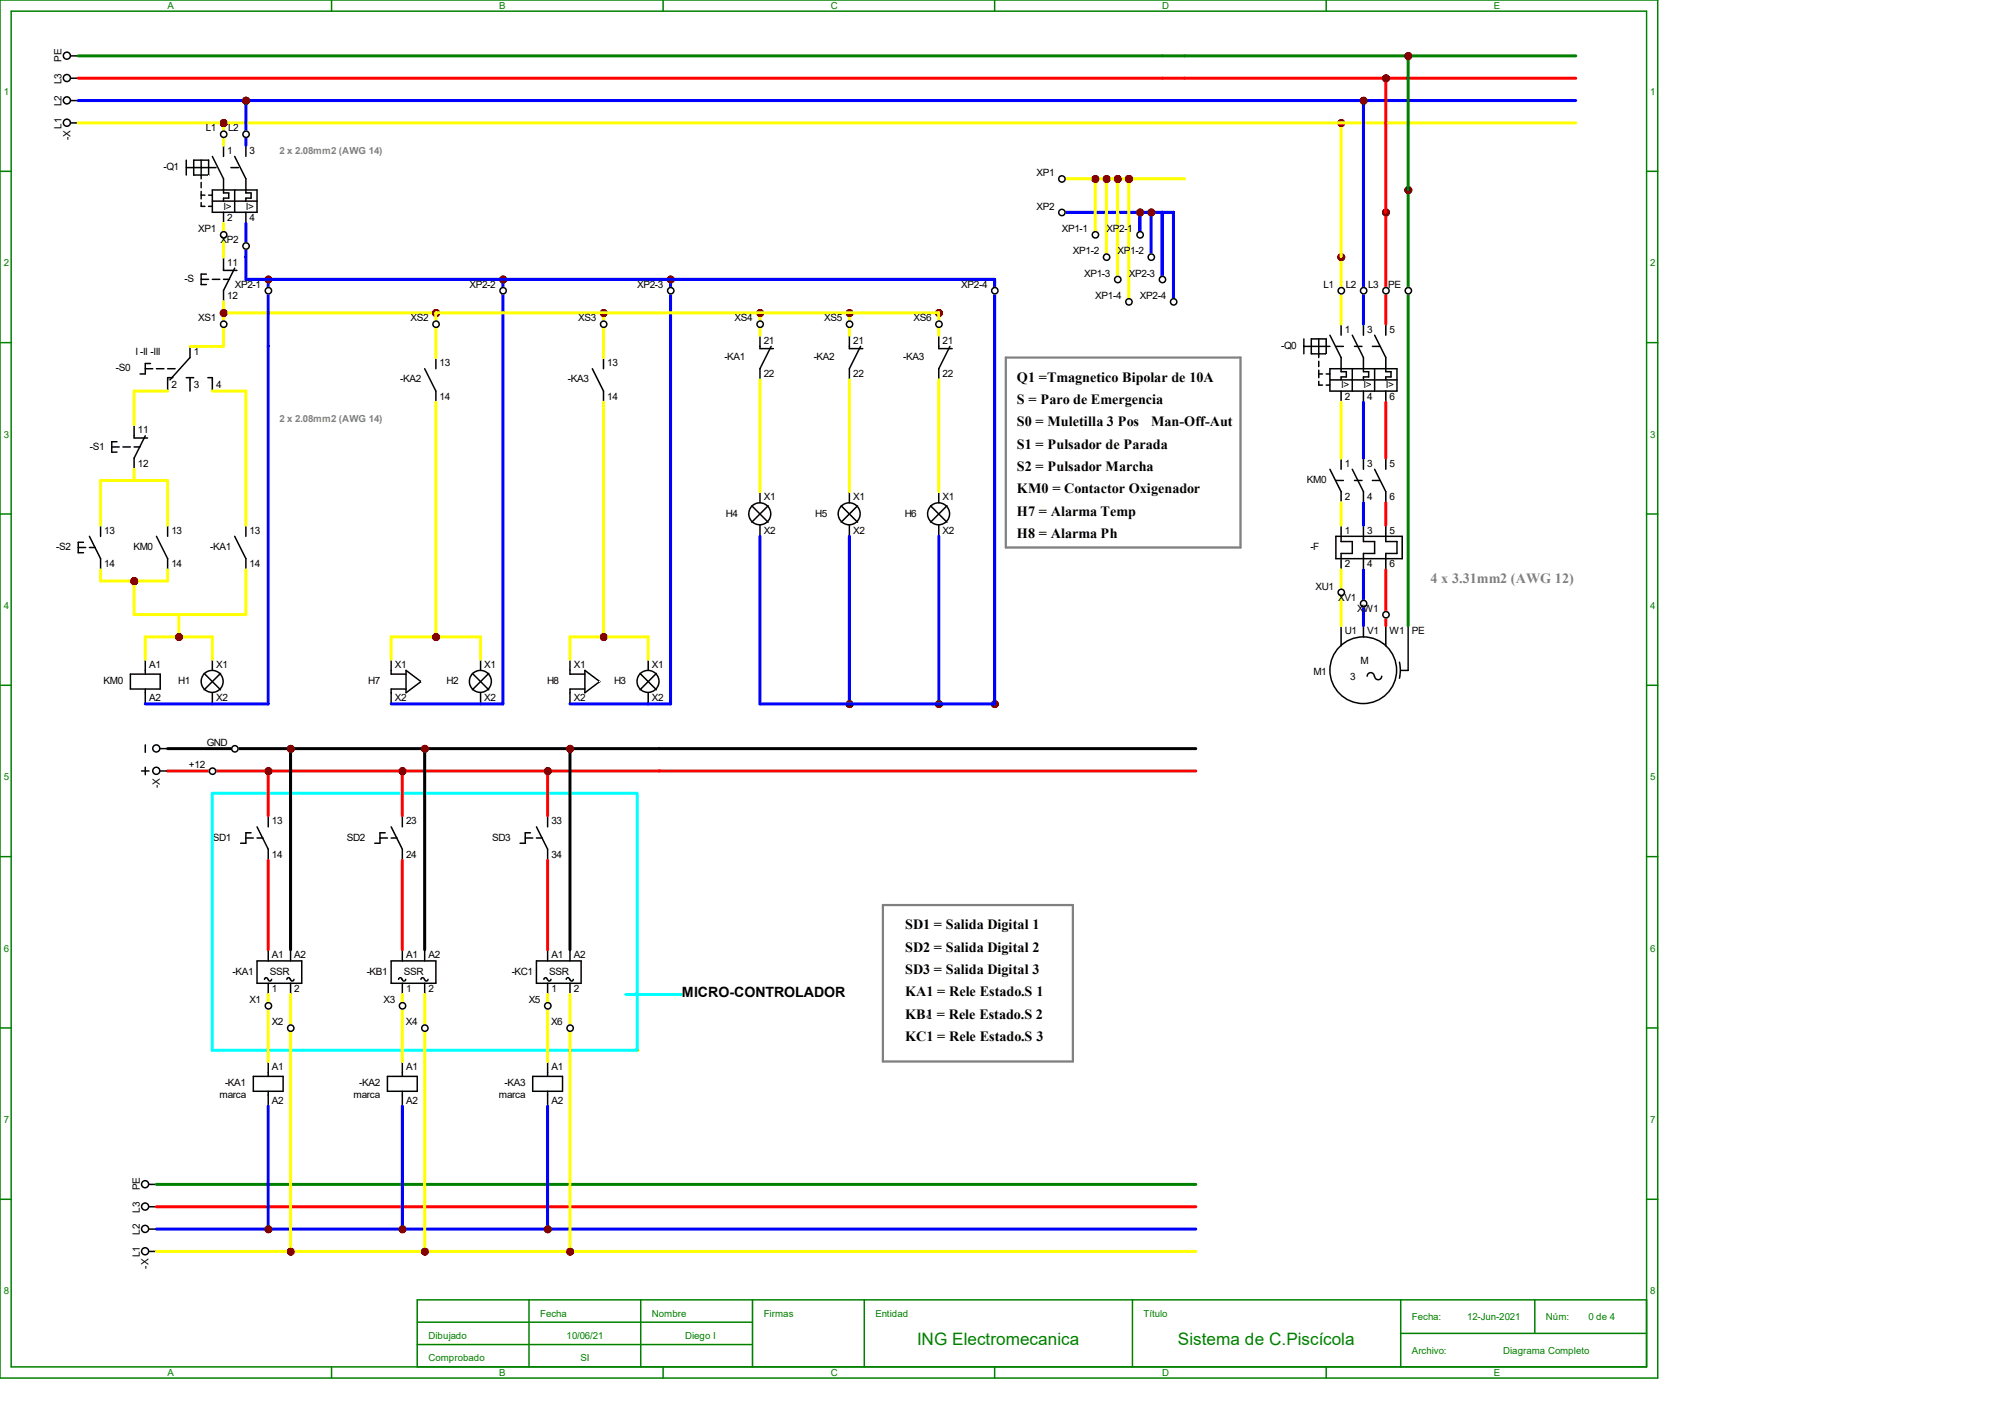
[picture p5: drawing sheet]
<svg xmlns="http://www.w3.org/2000/svg" width="458mm" height="324mm" viewBox="0 0 458 324" stroke-linecap="round" stroke-linejoin="round" font-family="sans-serif">
<g fill="none" stroke="#008000" stroke-width=".34">
<path d="M0 0h376.8v313.3h-376.8zM2.5 2.5h371.7v308.2h-371.7zM75.4 0v2.5M150.7 0v2.5M226.1 0v2.5M301.4 0v2.5M0 38.9h2.5M374.2 38.9h2.6M0 77.9h2.5M374.2 77.9h2.6M0 116.8h2.5M374.2 116.8h2.6"/>
<path d="M0 155.8h2.5M374.2 155.8h2.6M0 194.7h2.5M374.2 194.7h2.6M0 233.7h2.5M374.2 233.7h2.6M0 272.6h2.5M374.2 272.6h2.6M120.2 295.5v15.2M145.6 295.5v15.2M171 295.5v15.2M196.4 295.5v15.2"/>
<path d="M257.4 295.5v15.2M318.3 295.5v15.2M348.8 295.5v7.6M374.2 295.5h-279.4v15.2M75.4 310.7v2.6M94.8 300.6h76.2M94.8 305.6h76.2M150.7 310.7v2.6M226.1 310.7v2.6M301.4 310.7v2.6M318.3 303.1h55.9"/>
</g>
<g fill="none" stroke="#000" stroke-width=".34">
<path d="M42.3 36.4v3.4M42.3 38.1h5.1M44 36.4h3.4v3.4h-3.4zM45.7 36.4v3.4M48.3 35.6l2.5 5v3.3h1.2v1.1h-1.2v.7M50.8 33v2.6M53.3 35.6l2.6 5v3.3h1.2v1.1h-1.2v.7M55.9 33v2.6M48.3 43.2h10.1v5.1h-10.1zM48.3 45.7h10.1M50.8 48.3v2.5M53.3 43.2v5.1"/>
<path d="M55.9 48.3v2.5M43.2 78.7v2.6l-4.6 5.1M172.7 76.2v3h3.1M175.3 78.7l-2.6 5.1v2.6M193 76.2v3h3.1M195.6 78.7l-2.6 5.1v2.6M30.5 96.5v3.1h3M33 99.1l-2.5 5v2.6M33 83.8h1.7M34.2 82.6h-1.2v2.4h-1.2M35.6 83.8h1.7M38.1 83.8h1.7"/>
<path d="M39.3 85.9h-1.2v3M42.3 85.9h1.7M43.2 85.9v3M47.2 85.9h1.1v3M22.9 119.4v2.5M25.4 101.6h1.7M26.6 100.4h-1.2v2.4h1.2M27.9 101.6h1.7M30.5 101.6h1.3M38.1 119.4v2.5M170.9 115l3.7 3.7M172.7 111.8v2.5"/>
<path d="M172.7 119.4v2.5M174.6 115l-3.7 3.7M191.2 115l3.7 3.7M193 111.8v2.5M193 119.4v2.5M194.9 115l-3.7 3.7M17.8 124.5h1.7M19 123.3h-1.2v2.3h1.2M20.3 121.9l2.6 5.1v2.5M20.3 124.5h1.4M35.6 121.9l2.5 5.1v2.5M29.6 153.2h6.8v3.4h-6.8z"/>
<path d="M33 149.9v3.3M33 156.6v3.4M107.4 153.1l3.7 3.7M109.2 149.9v2.5M109.2 157.5v2.5M111.1 153.1l-3.7 3.7"/>
<circle cx="172.7" cy="116.8" r="2.5"/>
<circle cx="193" cy="116.8" r="2.5"/>
<circle cx="109.2" cy="154.9" r="2.5"/>
</g>
<path d="M47.4 39.8l.1 .1z" fill="#fff"/>
<g fill="none" stroke="#000" stroke-width=".34">
<path d="M16.1 17.8h1.7M16.1 12.7h1.7M16.1 27.9h1.7M16.1 22.9h1.7M45.7 39.8v.8M47.4 38.1h1.7M52.5 38.1h1.7M45.7 41.5v1.2M45.7 43.5v1.7M45.7 46.1v.8h.9M45.7 44.4h.9M47.4 44.4h.9"/>
<path d="M47.4 46.9h.9"/>
<circle cx="15.2" cy="17.7" r=".8"/>
<circle cx="15.2" cy="12.7" r=".8"/>
<circle cx="15.2" cy="27.9" r=".8"/>
<circle cx="15.2" cy="22.8" r=".8"/>
</g>
<g fill="#f00" stroke="#800000" stroke-width=".34">
<circle cx="50.8" cy="28" r=".55"/>
<circle cx="55.9" cy="22.9" r=".55"/>
<circle cx="30.5" cy="132.1" r=".55"/>
</g>
<g fill="none" stroke="#000" stroke-width=".34">
<path d="M55.9 119.4v2.5M53.3 121.9l2.6 5.1v2.5M46.4 153.1l3.7 3.7M48.3 149.9v2.5M48.3 157.5v2.5M50.1 153.1l-3.7 3.7"/>
<circle cx="48.2" cy="154.9" r="2.5"/>
</g>
<g fill="#f00" stroke="#800000" stroke-width=".34">
<circle cx="30.5" cy="132.1" r=".55"/>
<circle cx="40.7" cy="144.8" r=".55"/>
</g>
<g fill="none" stroke="#000" stroke-width=".34">
<path d="M213.4 76.2v3h3M215.9 78.7l-2.5 5.1v2.6M211.5 115l3.7 3.7M213.4 111.8v2.5M213.4 119.4v2.5M215.2 115l-3.7 3.7"/>
<circle cx="213.3" cy="116.8" r="2.5"/>
</g>
<g fill="#f00" stroke="#800000" stroke-width=".34">
<circle cx="193.1" cy="160.1" r=".55"/>
<circle cx="213.4" cy="160.1" r=".55"/>
<circle cx="226.1" cy="160.1" r=".55"/>
</g>
<g fill="none" stroke="#000" stroke-width=".34">
<path d="M96.5 83.8l2.6 5.1v2.5M99.1 81.3v2.5M134.6 83.8l2.6 5.1v2.5M137.2 81.3v2.5M145.5 153.1l3.7 3.7M147.3 149.9v2.5M147.3 157.5v2.5M149.2 153.1l-3.7 3.7"/>
<circle cx="147.3" cy="154.9" r="2.5"/>
</g>
<g fill="#f00" stroke="#800000" stroke-width=".34">
<circle cx="99.1" cy="144.8" r=".55"/>
<circle cx="137.2" cy="144.8" r=".55"/>
</g>
<path d="M88.9 149.9v3.3h3.4M92.3 156.6h-3.4v3.4M92.3 152.4l3.4 2.5-3.4 2.6z" fill="none" stroke="#000" stroke-width=".34"/>
<path d="M95.7 154.9l.1 .1z" fill="#fff"/>
<path d="M129.5 149.9v3.3h3.4M132.9 156.6h-3.4v3.4M132.9 152.4l3.4 2.5-3.4 2.6z" fill="none" stroke="#000" stroke-width=".34"/>
<path d="M136.3 154.9l.1 .1z" fill="#fff"/>
<path d="M50.8 58.4v3.1h3M45.7 63.5h1.7M46.9 62.3h-1.2v2.4h1.2M48.3 63.5h1.7M50.8 63.5h1.4M53.3 61l-2.5 5v2.6" fill="none" stroke="#000" stroke-width=".34"/>
<g fill="#f00" stroke="#800000" stroke-width=".34">
<circle cx="50.8" cy="28" r=".55"/>
<circle cx="99.1" cy="71.2" r=".55"/>
<circle cx="50.8" cy="71.2" r=".55"/>
<circle cx="213.4" cy="71.2" r=".55"/>
<circle cx="55.9" cy="22.9" r=".55"/>
<circle cx="61" cy="63.5" r=".55"/>
<circle cx="114.3" cy="63.5" r=".55"/>
<circle cx="152.4" cy="63.5" r=".55"/>
<circle cx="137.2" cy="71.2" r=".55"/>
<circle cx="172.8" cy="71.2" r=".55"/>
<circle cx="193.1" cy="71.2" r=".55"/>
<circle cx="249" cy="40.7" r=".55"/>
<circle cx="251.5" cy="40.7" r=".55"/>
<circle cx="254" cy="40.7" r=".55"/>
<circle cx="256.6" cy="40.7" r=".55"/>
<circle cx="261.7" cy="48.3" r=".55"/>
<circle cx="259.1" cy="48.3" r=".55"/>
</g>
<path d="M228.6 81.3h53.3v43.2h-53.3z" fill="none" stroke="#808080" stroke-width=".51"/>
<g fill="none" stroke="#000" stroke-width=".34">
<path d="M296.3 77v3.4M296.3 78.7h5.1M298 77h3.4v3.4h-3.4zM299.7 77v3.4M302.3 76.2l2.5 5.1v3.2h1.2v1.2h-1.2v.7M304.8 73.7v2.5M307.3 76.2l2.6 5.1v3.2h1.2v1.2h-1.2v.7M309.9 73.7v2.5M312.4 76.2l2.6 5.1v3.2h1.1v1.2h-1.1v.7M315 73.7v2.5M302.3 83.8h15.2v5.1h-15.2zM302.3 86.4h15.2"/>
<path d="M304.8 88.9v2.5M307.3 83.8v5.1M309.9 88.9v2.5M312.4 83.8v5.1M315 88.9v2.5M302.3 106.7l2.5 5.1v2.5M303.6 109.2h1.7M304.8 104.1v2.6M304.8 119.4v3.7h2.5v2.7h-2.5v3.7M307.3 106.7l2.6 5.1v2.5M307.8 109.2h1.7M309.9 104.1v2.6"/>
<path d="M309.9 119.4v3.7h2.5v2.7h-2.5v3.7M311.9 109.2h1.7M312.4 106.7l2.6 5.1v2.5M315 104.1v2.6M315 119.4v3.7h2.5v2.7h-2.5v3.7M303.6 121.9h15.1v5.1h-15.1zM304.8 142.2v4.6M309.9 142.2v2.6M310.7 153.7a.8 .8 0 0 1 .8-.8 .8 .8 0 0 1 .8 .8M312.4 153.7a.8 .8 0 0 0 .8 .8 .8 .8 0 0 0 .8-.8M315 142.2v4.6M318.1 150.5l.2 1.9-.2 1.8"/>
<path d="M320 142.2v10.2h-1.7"/>
<circle cx="309.8" cy="152.4" r="7.6"/>
</g>
<path d="M301.4 80.4l.1 .1z" fill="#fff"/>
<path d="M301.4 78.7h.9M303.6 78.7h1.7M307.8 78.7h1.7M311.9 78.7h1.7M299.7 80.4v.9M299.7 82.1v1.2M299.7 84.2v1.7M299.7 86.7v.8h.9M299.7 85h.9M301.4 85h.9M301.4 87.5h.9" fill="none" stroke="#000" stroke-width=".34"/>
<g fill="#f00" stroke="#800000" stroke-width=".34">
<circle cx="304.8" cy="58.5" r=".55"/>
<circle cx="315" cy="48.3" r=".55"/>
<circle cx="320.1" cy="43.2" r=".55"/>
<circle cx="304.8" cy="28" r=".55"/>
<circle cx="315" cy="17.8" r=".55"/>
<circle cx="320.1" cy="12.7" r=".55"/>
</g>
<g fill="none" stroke="#000" stroke-width=".34">
<path d="M32.2 175.3h1.7M33 169.3v1.7M33 174.4v1.7M36.4 175.3h1.7M36.4 170.2h1.7M55.9 190.5h1.7M57.1 189.3h-1.2v2.4h-1.2M58.4 188l2.6 5v2.6M58.4 190.5h1.4M61 185.4v2.6M86.4 190.5h1.7M87.5 189.3h-1.1v2.4h-1.2"/>
<path d="M88.9 190.5h1.4M88.9 188l2.5 5v2.6M91.4 185.4v2.6M119.4 190.5h1.7M120.6 189.3h-1.2v2.4h-1.2M121.9 190.5h1.4M121.9 188l2.6 5v2.6M124.5 185.4v2.6M58.4 218.4h10.2v5.1h-10.2zM61 215.9v2.5M66 215.9v2.5M88.9 218.4h10.2v5.1h-10.2z"/>
<path d="M91.4 215.9v2.5M96.5 215.9v2.5M121.9 218.4h10.2v5.1h-10.2zM124.5 215.9v2.5M129.5 215.9v2.5M60.1 222.6a.38 .38 0 0 1 .4-.4 .38 .38 0 0 1 .4 .4M61 222.6a.38 .38 0 0 0 .3 .4 .38 .38 0 0 0 .4-.4M61 223.5v2.6M65.2 222.6a.38 .38 0 0 1 .4-.4 .38 .38 0 0 1 .4 .4M66 222.6a.38 .38 0 0 0 .4 .4 .38 .38 0 0 0 .4-.4M66 223.5v2.6M90.6 222.6a.38 .38 0 0 1 .4-.4 .38 .38 0 0 1 .4 .4"/>
<path d="M91.4 222.6a.38 .38 0 0 0 .4 .4 .38 .38 0 0 0 .4-.4M91.4 223.5v2.6M95.7 222.6a.38 .38 0 0 1 .4-.4 .38 .38 0 0 1 .3 .4M96.5 222.6a.38 .38 0 0 0 .4 .4 .38 .38 0 0 0 .4-.4M96.5 223.5v2.6M123.6 222.6a.38 .38 0 0 1 .4-.4 .38 .38 0 0 1 .4 .4M124.5 222.6a.38 .38 0 0 0 .3 .4 .38 .38 0 0 0 .4-.4M124.5 223.5v2.6M128.7 222.6a.38 .38 0 0 1 .4-.4 .38 .38 0 0 1 .4 .4M129.5 222.6a.38 .38 0 0 0 .4 .4 .38 .38 0 0 0 .4-.4M129.5 223.5v2.6M57.6 244.7h6.7v3.4h-6.7z"/>
<path d="M61 241.3v3.4M61 248.1v3.4M88.1 244.7h6.7v3.4h-6.7zM91.4 241.3v3.4M91.4 248.1v3.4M121.1 244.7h6.7v3.4h-6.7zM124.5 241.3v3.4M124.5 248.1v3.4M33.9 279.4h1.7M33.9 274.3h1.7M33.9 269.2h1.7M33.9 284.5h1.7"/>
<circle cx="35.5" cy="175.2" r=".8"/>
<circle cx="35.5" cy="170.1" r=".8"/>
<circle cx="33" cy="274.3" r=".8"/>
<circle cx="33" cy="279.4" r=".8"/>
<circle cx="33" cy="269.2" r=".8"/>
<circle cx="33" cy="284.4" r=".8"/>
</g>
<g fill="#f00" stroke="#800000" stroke-width=".34">
<circle cx="66.1" cy="284.5" r=".55"/>
<circle cx="61" cy="279.4" r=".55"/>
<circle cx="91.5" cy="279.4" r=".55"/>
<circle cx="124.5" cy="279.4" r=".55"/>
<circle cx="96.6" cy="284.5" r=".55"/>
<circle cx="129.6" cy="284.5" r=".55"/>
</g>
<circle cx="144.8" cy="238.8" r=".34" fill="#ff0"/>
<path d="M48.3 180.3h96.5v58.5h-96.5zM142.2 226.1h12.7" fill="none" stroke="#0ff" stroke-width=".68"/>
<path d="M200.7 205.7h43.1v35.6h-43.1z" fill="none" stroke="#808080" stroke-width=".51"/>
<circle cx="210.8" cy="231.1" r=".25" fill="#808080"/>
<g fill="#f00" stroke="#800000" stroke-width=".51">
<circle cx="61" cy="175.3" r=".55"/>
<circle cx="91.5" cy="175.3" r=".55"/>
<circle cx="124.5" cy="175.3" r=".55"/>
<circle cx="66.1" cy="170.2" r=".55"/>
<circle cx="96.6" cy="170.2" r=".55"/>
<circle cx="129.6" cy="170.2" r=".55"/>
<circle cx="309.9" cy="22.9" r=".55"/>
</g>
<g fill="#f00" stroke="#800000" stroke-width=".68">
<circle cx="50.8" cy="28" r=".55"/>
<circle cx="55.9" cy="22.9" r=".55"/>
<circle cx="30.5" cy="132.1" r=".55"/>
<circle cx="40.7" cy="144.8" r=".55"/>
<circle cx="193.1" cy="160.1" r=".55"/>
<circle cx="213.4" cy="160.1" r=".55"/>
<circle cx="226.1" cy="160.1" r=".55"/>
<circle cx="99.1" cy="144.8" r=".55"/>
<circle cx="137.2" cy="144.8" r=".55"/>
<circle cx="99.1" cy="71.2" r=".55"/>
<circle cx="50.8" cy="71.2" r=".55"/>
<circle cx="213.4" cy="71.2" r=".55"/>
<circle cx="61" cy="63.5" r=".55"/>
<circle cx="114.3" cy="63.5" r=".55"/>
<circle cx="152.4" cy="63.5" r=".55"/>
<circle cx="137.2" cy="71.2" r=".55"/>
<circle cx="172.8" cy="71.2" r=".55"/>
<circle cx="193.1" cy="71.2" r=".55"/>
<circle cx="249" cy="40.7" r=".55"/>
<circle cx="251.5" cy="40.7" r=".55"/>
<circle cx="254" cy="40.7" r=".55"/>
<circle cx="256.6" cy="40.7" r=".55"/>
<circle cx="261.7" cy="48.3" r=".55"/>
<circle cx="259.1" cy="48.3" r=".55"/>
<circle cx="304.8" cy="58.5" r=".55"/>
<circle cx="315" cy="48.3" r=".55"/>
<circle cx="320.1" cy="43.2" r=".55"/>
<circle cx="304.8" cy="28" r=".55"/>
<circle cx="315" cy="17.8" r=".55"/>
<circle cx="320.1" cy="12.7" r=".55"/>
<circle cx="66.1" cy="284.5" r=".55"/>
<circle cx="61" cy="279.4" r=".55"/>
<circle cx="91.5" cy="279.4" r=".55"/>
<circle cx="124.5" cy="279.4" r=".55"/>
<circle cx="96.6" cy="284.5" r=".55"/>
<circle cx="129.6" cy="284.5" r=".55"/>
<circle cx="61" cy="175.3" r=".55"/>
<circle cx="91.5" cy="175.3" r=".55"/>
<circle cx="124.5" cy="175.3" r=".55"/>
<circle cx="66.1" cy="170.2" r=".55"/>
<circle cx="96.6" cy="170.2" r=".55"/>
<circle cx="129.6" cy="170.2" r=".55"/>
<circle cx="309.9" cy="22.9" r=".55"/>
</g>
<g fill="none" stroke="#f00" stroke-width=".68">
<path d="M17.8 17.8h340.3M315 17.8v55.9M315 91.4v12.7M315 114.3v5.1M315 129.5v12.7M38.1 175.3h233.7M61 175.3v10.1M91.4 175.3v10.1M124.5 175.3v10.1M61 195.6v20.3M91.4 195.6v20.3M124.5 195.6v20.3"/>
<path d="M35.6 274.3h236.2"/>
</g>
<path d="M17.8 12.7h340.3M320 12.7v129.5M35.6 269.2h236.2" fill="none" stroke="#008000" stroke-width=".68"/>
<g fill="#800000" stroke="#800000" stroke-width=".68">
<circle cx="50.8" cy="28" r=".55"/>
<circle cx="55.9" cy="22.9" r=".55"/>
<circle cx="30.5" cy="132.1" r=".55"/>
<circle cx="40.7" cy="144.8" r=".55"/>
<circle cx="193.1" cy="160.1" r=".55"/>
<circle cx="213.4" cy="160.1" r=".55"/>
<circle cx="226.1" cy="160.1" r=".55"/>
<circle cx="99.1" cy="144.8" r=".55"/>
<circle cx="137.2" cy="144.8" r=".55"/>
<circle cx="99.1" cy="71.2" r=".55"/>
<circle cx="50.8" cy="71.2" r=".55"/>
<circle cx="213.4" cy="71.2" r=".55"/>
<circle cx="61" cy="63.5" r=".55"/>
<circle cx="114.3" cy="63.5" r=".55"/>
<circle cx="152.4" cy="63.5" r=".55"/>
<circle cx="137.2" cy="71.2" r=".55"/>
<circle cx="172.8" cy="71.2" r=".55"/>
<circle cx="193.1" cy="71.2" r=".55"/>
<circle cx="249" cy="40.7" r=".55"/>
<circle cx="251.5" cy="40.7" r=".55"/>
<circle cx="254" cy="40.7" r=".55"/>
<circle cx="256.6" cy="40.7" r=".55"/>
<circle cx="261.7" cy="48.3" r=".55"/>
<circle cx="259.1" cy="48.3" r=".55"/>
<circle cx="304.8" cy="58.5" r=".55"/>
<circle cx="315" cy="48.3" r=".55"/>
<circle cx="320.1" cy="43.2" r=".55"/>
<circle cx="304.8" cy="28" r=".55"/>
<circle cx="315" cy="17.8" r=".55"/>
<circle cx="320.1" cy="12.7" r=".55"/>
<circle cx="66.1" cy="284.5" r=".55"/>
<circle cx="61" cy="279.4" r=".55"/>
<circle cx="91.5" cy="279.4" r=".55"/>
<circle cx="124.5" cy="279.4" r=".55"/>
<circle cx="96.6" cy="284.5" r=".55"/>
<circle cx="129.6" cy="284.5" r=".55"/>
<circle cx="61" cy="175.3" r=".55"/>
<circle cx="91.5" cy="175.3" r=".55"/>
<circle cx="124.5" cy="175.3" r=".55"/>
<circle cx="66.1" cy="170.2" r=".55"/>
<circle cx="96.6" cy="170.2" r=".55"/>
<circle cx="129.6" cy="170.2" r=".55"/>
<circle cx="309.9" cy="22.9" r=".55"/>
</g>
<g fill="none" stroke="#ff0" stroke-width=".68">
<path d="M17.8 27.9h340.3M50.8 27.9v5.1M304.8 27.9v45.8M50.8 50.8v7.6M241.3 40.6h27.9M248.9 40.6v12.7M251.5 40.6v17.8M254 40.6v22.9M256.5 40.6v28M50.8 68.6v10.1h-7.6M50.8 71.1h162.6v5.1M99.1 71.1v10.2"/>
<path d="M137.2 71.1v10.2M172.7 71.1v5.1M193 71.1v5.1M38.1 88.9h-7.6v7.6M48.3 88.9h7.6v30.5M99.1 91.4v53.4M137.2 91.4v53.4M172.7 86.4v25.4M193 86.4v25.4M213.4 86.4v25.4M304.8 91.4v12.7M22.9 119.4v-10.2h15.2v10.2"/>
<path d="M30.5 106.7v2.5M304.8 114.3v5.1M22.9 129.5v2.6h15.2v-2.6M40.6 139.7v5.1M55.9 129.5v10.2h-25.4v-7.6M304.8 129.5v12.7M33 149.9v-5.1h15.3v5.1M88.9 149.9v-5.1h20.3v5.1M129.5 149.9v-5.1h17.8v5.1M61 226.1v15.2M66 226.1v58.4M91.4 226.1v15.2"/>
<path d="M96.5 226.1v58.4M124.5 226.1v15.2M129.5 226.1v58.4M35.6 284.5h236.2"/>
</g>
<g fill="none" stroke="#00f" stroke-width=".68">
<path d="M17.8 22.9h340.3M55.9 22.9v10.1M309.9 22.9v50.8M55.9 50.8v12.7h170.2v96.5h-53.4v-38.1M241.3 48.3h25.4v20.3M259.1 48.3v5M261.6 48.3v10.1M264.2 48.3v15.2M61 63.5v96.5h-28M114.3 63.5v96.5h-25.4M152.4 63.5v96.5h-22.9M309.9 91.4v12.7"/>
<path d="M309.9 114.3v5.1M193 121.9v38.1M213.4 121.9v38.1M309.9 129.5v12.7M61 251.5v27.9M91.4 251.5v27.9M124.5 251.5v27.9M35.6 279.4h236.2"/>
</g>
<path d="M38.1 170.2h233.7M66 170.2v45.7M96.5 170.2v45.7M129.5 170.2v45.7" fill="none" stroke="#000" stroke-width=".68"/>
<circle cx="50.8" cy="30.5" r=".72" fill="#fff" stroke="#fff" stroke-width=".34"/>
<circle cx="50.8" cy="30.5" r=".72" fill="#fff" stroke="#000" stroke-width=".34"/>
<circle cx="55.9" cy="30.5" r=".72" fill="#fff" stroke="#fff" stroke-width=".34"/>
<circle cx="55.9" cy="30.5" r=".72" fill="#fff" stroke="#000" stroke-width=".34"/>
<circle cx="50.8" cy="53.4" r=".72" fill="#fff" stroke="#fff" stroke-width=".34"/>
<circle cx="50.8" cy="53.4" r=".72" fill="#fff" stroke="#000" stroke-width=".34"/>
<circle cx="55.9" cy="55.9" r=".72" fill="#fff" stroke="#fff" stroke-width=".34"/>
<circle cx="55.9" cy="55.9" r=".72" fill="#fff" stroke="#000" stroke-width=".34"/>
<circle cx="241.3" cy="48.3" r=".72" fill="#fff" stroke="#fff" stroke-width=".34"/>
<circle cx="241.3" cy="48.3" r=".72" fill="#fff" stroke="#000" stroke-width=".34"/>
<circle cx="241.3" cy="40.7" r=".72" fill="#fff" stroke="#fff" stroke-width=".34"/>
<circle cx="241.3" cy="40.7" r=".72" fill="#fff" stroke="#000" stroke-width=".34"/>
<circle cx="249" cy="53.4" r=".72" fill="#fff" stroke="#fff" stroke-width=".34"/>
<circle cx="249" cy="53.4" r=".72" fill="#fff" stroke="#000" stroke-width=".34"/>
<circle cx="251.5" cy="58.5" r=".72" fill="#fff" stroke="#fff" stroke-width=".34"/>
<circle cx="251.5" cy="58.5" r=".72" fill="#fff" stroke="#000" stroke-width=".34"/>
<circle cx="254" cy="63.5" r=".72" fill="#fff" stroke="#fff" stroke-width=".34"/>
<circle cx="254" cy="63.5" r=".72" fill="#fff" stroke="#000" stroke-width=".34"/>
<circle cx="256.6" cy="68.6" r=".72" fill="#fff" stroke="#fff" stroke-width=".34"/>
<circle cx="256.6" cy="68.6" r=".72" fill="#fff" stroke="#000" stroke-width=".34"/>
<circle cx="259.1" cy="53.4" r=".72" fill="#fff" stroke="#fff" stroke-width=".34"/>
<circle cx="259.1" cy="53.4" r=".72" fill="#fff" stroke="#000" stroke-width=".34"/>
<circle cx="261.7" cy="58.5" r=".72" fill="#fff" stroke="#fff" stroke-width=".34"/>
<circle cx="261.7" cy="58.5" r=".72" fill="#fff" stroke="#000" stroke-width=".34"/>
<circle cx="264.2" cy="63.5" r=".72" fill="#fff" stroke="#fff" stroke-width=".34"/>
<circle cx="264.2" cy="63.5" r=".72" fill="#fff" stroke="#000" stroke-width=".34"/>
<circle cx="266.7" cy="68.6" r=".72" fill="#fff" stroke="#fff" stroke-width=".34"/>
<circle cx="266.7" cy="68.6" r=".72" fill="#fff" stroke="#000" stroke-width=".34"/>
<circle cx="61" cy="66.1" r=".72" fill="#fff" stroke="#fff" stroke-width=".34"/>
<circle cx="61" cy="66.1" r=".72" fill="#fff" stroke="#000" stroke-width=".34"/>
<circle cx="114.3" cy="66.1" r=".72" fill="#fff" stroke="#fff" stroke-width=".34"/>
<circle cx="114.3" cy="66.1" r=".72" fill="#fff" stroke="#000" stroke-width=".34"/>
<circle cx="152.4" cy="66.1" r=".72" fill="#fff" stroke="#fff" stroke-width=".34"/>
<circle cx="152.4" cy="66.1" r=".72" fill="#fff" stroke="#000" stroke-width=".34"/>
<circle cx="226.1" cy="66.1" r=".72" fill="#fff" stroke="#fff" stroke-width=".34"/>
<circle cx="226.1" cy="66.1" r=".72" fill="#fff" stroke="#000" stroke-width=".34"/>
<circle cx="50.8" cy="73.7" r=".72" fill="#fff" stroke="#fff" stroke-width=".34"/>
<circle cx="50.8" cy="73.7" r=".72" fill="#fff" stroke="#000" stroke-width=".34"/>
<circle cx="99.1" cy="73.7" r=".72" fill="#fff" stroke="#fff" stroke-width=".34"/>
<circle cx="99.1" cy="73.7" r=".72" fill="#fff" stroke="#000" stroke-width=".34"/>
<circle cx="137.2" cy="73.7" r=".72" fill="#fff" stroke="#fff" stroke-width=".34"/>
<circle cx="137.2" cy="73.7" r=".72" fill="#fff" stroke="#000" stroke-width=".34"/>
<circle cx="172.8" cy="73.7" r=".72" fill="#fff" stroke="#fff" stroke-width=".34"/>
<circle cx="172.8" cy="73.7" r=".72" fill="#fff" stroke="#000" stroke-width=".34"/>
<circle cx="193.1" cy="73.7" r=".72" fill="#fff" stroke="#fff" stroke-width=".34"/>
<circle cx="193.1" cy="73.7" r=".72" fill="#fff" stroke="#000" stroke-width=".34"/>
<circle cx="213.4" cy="73.7" r=".72" fill="#fff" stroke="#fff" stroke-width=".34"/>
<circle cx="213.4" cy="73.7" r=".72" fill="#fff" stroke="#000" stroke-width=".34"/>
<circle cx="304.8" cy="134.7" r=".72" fill="#fff" stroke="#fff" stroke-width=".34"/>
<circle cx="304.8" cy="134.7" r=".72" fill="#fff" stroke="#000" stroke-width=".34"/>
<circle cx="309.9" cy="137.2" r=".72" fill="#fff" stroke="#fff" stroke-width=".34"/>
<circle cx="309.9" cy="137.2" r=".72" fill="#fff" stroke="#000" stroke-width=".34"/>
<circle cx="315" cy="139.7" r=".72" fill="#fff" stroke="#fff" stroke-width=".34"/>
<circle cx="315" cy="139.7" r=".72" fill="#fff" stroke="#000" stroke-width=".34"/>
<circle cx="304.8" cy="66.1" r=".72" fill="#fff" stroke="#fff" stroke-width=".34"/>
<circle cx="304.8" cy="66.1" r=".72" fill="#fff" stroke="#000" stroke-width=".34"/>
<circle cx="309.9" cy="66.1" r=".72" fill="#fff" stroke="#fff" stroke-width=".34"/>
<circle cx="309.9" cy="66.1" r=".72" fill="#fff" stroke="#000" stroke-width=".34"/>
<circle cx="315" cy="66.1" r=".72" fill="#fff" stroke="#fff" stroke-width=".34"/>
<circle cx="315" cy="66.1" r=".72" fill="#fff" stroke="#000" stroke-width=".34"/>
<circle cx="320.1" cy="66.1" r=".72" fill="#fff" stroke="#fff" stroke-width=".34"/>
<circle cx="320.1" cy="66.1" r=".72" fill="#fff" stroke="#000" stroke-width=".34"/>
<circle cx="48.3" cy="175.3" r=".72" fill="#fff" stroke="#fff" stroke-width=".34"/>
<circle cx="48.3" cy="175.3" r=".72" fill="#fff" stroke="#000" stroke-width=".34"/>
<circle cx="53.4" cy="170.2" r=".72" fill="#fff" stroke="#fff" stroke-width=".34"/>
<circle cx="53.4" cy="170.2" r=".72" fill="#fff" stroke="#000" stroke-width=".34"/>
<circle cx="61" cy="228.6" r=".72" fill="#fff" stroke="#fff" stroke-width=".34"/>
<circle cx="61" cy="228.6" r=".72" fill="#fff" stroke="#000" stroke-width=".34"/>
<circle cx="66.1" cy="233.7" r=".72" fill="#fff" stroke="#fff" stroke-width=".34"/>
<circle cx="66.1" cy="233.7" r=".72" fill="#fff" stroke="#000" stroke-width=".34"/>
<circle cx="91.5" cy="228.6" r=".72" fill="#fff" stroke="#fff" stroke-width=".34"/>
<circle cx="91.5" cy="228.6" r=".72" fill="#fff" stroke="#000" stroke-width=".34"/>
<circle cx="96.6" cy="233.7" r=".72" fill="#fff" stroke="#fff" stroke-width=".34"/>
<circle cx="96.6" cy="233.7" r=".72" fill="#fff" stroke="#000" stroke-width=".34"/>
<circle cx="124.5" cy="228.6" r=".72" fill="#fff" stroke="#fff" stroke-width=".34"/>
<circle cx="124.5" cy="228.6" r=".72" fill="#fff" stroke="#000" stroke-width=".34"/>
<circle cx="129.6" cy="233.7" r=".72" fill="#fff" stroke="#fff" stroke-width=".34"/>
<circle cx="129.6" cy="233.7" r=".72" fill="#fff" stroke="#000" stroke-width=".34"/>
<g font-size="3.9" fill="#008000">
<text x="208.5" y="305.8">ING Electromecanica</text>
<text x="267.7" y="305.8">Sistema de C.Piscícola</text>
</g>
<g font-size="3.2">
<text x="231.1" y="86.8">Q1 =Tmagnetico Bipolar de 10A</text>
<text x="231.1" y="91.9">S = Paro de Emergencia</text>
<text x="231.1" y="96.9">S0 = Muletilla 3 Pos</text>
<text x="261.6" y="96.9">Man-Off-Aut</text>
<text x="231.1" y="102">S1 = Pulsador de Parada</text>
<text x="231.1" y="107.1">S2 = Pulsador Marcha</text>
<text x="231.1" y="112.2">KM0 = Contactor Oxigenador</text>
<text x="231.1" y="117.3">H7 = Alarma Temp</text>
<text x="231.1" y="122.3">H8 = Alarma Ph</text>
<text x="205.7" y="211.2">SD1 = Salida Digital 1</text>
<text x="205.7" y="216.3">SD2 = Salida Digital 2</text>
<text x="205.7" y="221.4">SD3 = Salida Digital 3</text>
<text x="154.9" y="226.6">MICRO-CONTROLADOR</text>
<text x="205.7" y="226.5">KA1 = Rele Estado.S 1</text>
<text x="205.7" y="231.6">KB1 = Rele Estado.S 2</text>
<text x="205.7" y="236.6">KC1 = Rele Estado.S 3</text>
</g>
<text font-size="3.2" fill="#808080" x="325.1" y="132.5">4 x 3.31mm2 (AWG 12)</text>
<g font-size="2.3">
<text x="14" y="14" transform="rotate(-90 14 14)">PE</text>
<text x="14" y="19.1" transform="rotate(-90 14 19.1)">L3</text>
<text x="14" y="29.3" transform="rotate(-90 14 29.3)">L1</text>
<text x="14" y="24.2" transform="rotate(-90 14 24.2)">L2</text>
<text x="46.8" y="29.9">L1</text>
<text x="51.9" y="29.9">L2</text>
<text x="16" y="31.9" transform="rotate(-90 16 31.9)">-X</text>
<text x="51.6" y="35">1</text>
<text x="56.7" y="35">3</text>
<text x="37.2" y="38.7">-Q1</text>
<text x="235.6" y="40">XP1</text>
<text x="50.8" y="47.7">I&gt;</text>
<text x="55.9" y="47.7">I&gt;</text>
<text x="235.6" y="47.7">XP2</text>
<text x="45" y="52.7">XP1</text>
<text x="51.6" y="50.2">2</text>
<text x="56.7" y="50.2">4</text>
<text x="241.3" y="52.7">XP1-1</text>
<text x="251.5" y="52.7">XP2-1</text>
<text x="50.1" y="55.3">XP2</text>
<text x="243.8" y="57.8">XP1-2</text>
<text x="254" y="57.8">XP1-2</text>
<text x="42" y="64.1">-S</text>
<text x="51.7" y="60.4">11</text>
<text x="53.3" y="65.4">XP2-1</text>
<text x="106.7" y="65.4">XP2-2</text>
<text x="144.8" y="65.4">XP2-3</text>
<text x="218.4" y="65.4">XP2-4</text>
<text x="246.4" y="62.9">XP1-3</text>
<text x="256.5" y="62.9">XP2-3</text>
<text x="300.8" y="65.4">L1</text>
<text x="305.9" y="65.4">L2</text>
<text x="310.9" y="65.4">L3</text>
<text x="315.5" y="65.4">PE</text>
<text x="51.7" y="68">12</text>
<text x="248.9" y="68">XP1-4</text>
<text x="259.1" y="68">XP2-4</text>
<text x="45" y="73.1">XS1</text>
<text x="93.3" y="73.1">XS2</text>
<text x="131.4" y="73.1">XS3</text>
<text x="167" y="73.1">XS4</text>
<text x="187.3" y="73.1">XS5</text>
<text x="207.6" y="73.1">XS6</text>
<text x="305.7" y="75.6">1</text>
<text x="310.7" y="75.6">3</text>
<text x="315.8" y="75.6">5</text>
<text x="30.8" y="80.7">I -II -III</text>
<text x="44" y="80.7">1</text>
<text x="99.9" y="83.2">13</text>
<text x="138" y="83.2">13</text>
<text x="164.6" y="81.9">-KA1</text>
<text x="173.6" y="78.1">21</text>
<text x="185" y="81.9">-KA2</text>
<text x="193.9" y="78.1">21</text>
<text x="205.3" y="81.9">-KA3</text>
<text x="214.2" y="78.1">21</text>
<text x="291.2" y="79.3">-Q0</text>
<text x="26.3" y="84.4">-S0</text>
<text x="38.9" y="88.3">2</text>
<text x="44" y="88.3">3</text>
<text x="49.1" y="88.3">4</text>
<text x="91" y="86.9">-KA2</text>
<text x="129.1" y="86.9">-KA3</text>
<text x="173.6" y="85.8">22</text>
<text x="193.9" y="85.8">22</text>
<text x="214.2" y="85.8">22</text>
<text x="304.8" y="88.3">I&gt;</text>
<text x="309.9" y="88.3">I&gt;</text>
<text x="315" y="88.3">I&gt;</text>
<text x="99.9" y="90.8">14</text>
<text x="138" y="90.8">14</text>
<text x="305.7" y="90.8">2</text>
<text x="310.7" y="90.8">4</text>
<text x="315.8" y="90.8">6</text>
<text x="31.3" y="98.5">11</text>
<text x="20.4" y="102.2">-S1</text>
<text x="31.3" y="106.1">12</text>
<text x="305.7" y="106.1">1</text>
<text x="310.7" y="106.1">3</text>
<text x="315.8" y="106.1">5</text>
<text x="173.6" y="113.7">X1</text>
<text x="193.9" y="113.7">X1</text>
<text x="214.2" y="113.7">X1</text>
<text x="297" y="109.8">KM0</text>
<text x="305.7" y="113.7">2</text>
<text x="310.7" y="113.7">4</text>
<text x="315.8" y="113.7">6</text>
<text x="165" y="117.4">H4</text>
<text x="185.3" y="117.4">H5</text>
<text x="205.6" y="117.4">H6</text>
<text x="12.8" y="125">-S2</text>
<text x="23.7" y="121.3">13</text>
<text x="30.3" y="125">KM0</text>
<text x="38.9" y="121.3">13</text>
<text x="47.8" y="125">-KA1</text>
<text x="56.7" y="121.3">13</text>
<text x="173.6" y="121.3">X2</text>
<text x="193.9" y="121.3">X2</text>
<text x="214.2" y="121.3">X2</text>
<text x="297.8" y="125">-F</text>
<text x="305.7" y="121.3">1</text>
<text x="310.7" y="121.3">3</text>
<text x="315.8" y="121.3">5</text>
<text x="23.7" y="128.9">14</text>
<text x="38.9" y="128.9">14</text>
<text x="56.7" y="128.9">14</text>
<text x="305.7" y="128.9">2</text>
<text x="310.7" y="128.9">4</text>
<text x="315.8" y="128.9">6</text>
<text x="299" y="134">XU1</text>
<text x="304.1" y="136.6">XV1</text>
<text x="308.5" y="139.1">XW1</text>
<text x="305.7" y="144.2">U1</text>
<text x="310.7" y="144.2">V1</text>
<text x="315.8" y="144.2">W1</text>
<text x="320.9" y="144.2">PE</text>
<text x="23.5" y="155.5">KM0</text>
<text x="33.9" y="151.8">A1</text>
<text x="40.5" y="155.5">H1</text>
<text x="49.1" y="151.8">X1</text>
<text x="83.7" y="155.5">H7</text>
<text x="89.8" y="151.8">X1</text>
<text x="101.5" y="155.5">H2</text>
<text x="110.1" y="151.8">X1</text>
<text x="124.3" y="155.5">H8</text>
<text x="130.4" y="151.8">X1</text>
<text x="139.6" y="155.5">H3</text>
<text x="148.2" y="151.8">X1</text>
<text x="298.5" y="153.5">M1</text>
<text x="306.8" y="154.7">3</text>
<text x="309.2" y="151">M</text>
<text x="33.9" y="159.4">A2</text>
<text x="49.1" y="159.4">X2</text>
<text x="89.8" y="159.4">X2</text>
<text x="110.1" y="159.4">X2</text>
<text x="130.4" y="159.4">X2</text>
<text x="148.2" y="159.4">X2</text>
<text x="47" y="169.6">GND</text>
<text x="36.3" y="179.2" transform="rotate(-90 36.3 179.2)">-X</text>
<text x="42.9" y="174.7">+12</text>
<text x="48.3" y="191.1">SD1</text>
<text x="61.8" y="187.4">13</text>
<text x="78.8" y="191.1">SD2</text>
<text x="92.3" y="187.4">23</text>
<text x="111.8" y="191.1">SD3</text>
<text x="125.3" y="187.4">33</text>
<text x="61.8" y="195">14</text>
<text x="92.3" y="195">24</text>
<text x="125.3" y="195">34</text>
<text x="52.9" y="221.6">-KA1</text>
<text x="61.3" y="221.6">SSR</text>
<text x="61.8" y="217.8">A1</text>
<text x="66.9" y="217.8">A2</text>
<text x="83.4" y="221.6">-KB1</text>
<text x="91.8" y="221.6">SSR</text>
<text x="92.3" y="217.8">A1</text>
<text x="97.4" y="217.8">A2</text>
<text x="116.3" y="221.6">-KC1</text>
<text x="124.8" y="221.6">SSR</text>
<text x="125.3" y="217.8">A1</text>
<text x="130.4" y="217.8">A2</text>
<text x="61.8" y="225.5">1</text>
<text x="66.9" y="225.5">2</text>
<text x="92.3" y="225.5">1</text>
<text x="97.4" y="225.5">2</text>
<text x="125.3" y="225.5">1</text>
<text x="130.4" y="225.5">2</text>
<text x="56.7" y="228">X1</text>
<text x="61.8" y="233.1">X2</text>
<text x="87.2" y="228">X3</text>
<text x="92.2" y="233.1">X4</text>
<text x="120.2" y="228">X5</text>
<text x="125.3" y="233.1">X6</text>
<text x="61.8" y="243.2">A1</text>
<text x="92.3" y="243.2">A1</text>
<text x="125.3" y="243.2">A1</text>
<text x="49.9" y="249.5">marca</text>
<text x="51.2" y="247">-KA1</text>
<text x="61.8" y="250.9">A2</text>
<text x="80.4" y="249.5">marca</text>
<text x="81.7" y="247">-KA2</text>
<text x="92.3" y="250.9">A2</text>
<text x="113.4" y="249.5">marca</text>
<text x="114.7" y="247">-KA3</text>
<text x="125.3" y="250.9">A2</text>
<text x="31.8" y="275.7" transform="rotate(-90 31.8 275.7)">L3</text>
<text x="31.8" y="270.6" transform="rotate(-90 31.8 270.6)">PE</text>
<text x="31.8" y="280.8" transform="rotate(-90 31.8 280.8)">L2</text>
<text x="31.8" y="285.8" transform="rotate(-90 31.8 285.8)">L1</text>
<text x="33.8" y="288.4" transform="rotate(-90 33.8 288.4)">-X</text>
</g>
<g font-size="2.2" fill="#008000">
<text x="38.1" y="2.1">A</text>
<text x="113.5" y="2.1">B</text>
<text x="188.8" y="2.1">C</text>
<text x="264.2" y="2.1">D</text>
<text x="339.5" y="2.1">E</text>
<text x=".8" y="21.6">1</text>
<text x="375.1" y="21.6">1</text>
<text x=".8" y="60.5">2</text>
<text x="375.1" y="60.5">2</text>
<text x=".8" y="99.5">3</text>
<text x="375.1" y="99.5">3</text>
<text x=".8" y="138.4">4</text>
<text x="375.1" y="138.4">4</text>
<text x=".8" y="177.4">5</text>
<text x="375.1" y="177.4">5</text>
<text x=".8" y="216.3">6</text>
<text x="375.1" y="216.3">6</text>
<text x=".8" y="255.3">7</text>
<text x="375.1" y="255.3">7</text>
<text x=".8" y="294.2">8</text>
<text x="122.8" y="299.3">Fecha</text>
<text x="148.2" y="299.3">Nombre</text>
<text x="173.6" y="299.3">Firmas</text>
<text x="199" y="299.3">Entidad</text>
<text x="259.9" y="299.3">Título</text>
<text x="375.1" y="294.2">8</text>
<text x="97.4" y="304.4">Dibujado</text>
<text x="128.8" y="304.4">10/06/21</text>
<text x="155.7" y="304.4">Diego I</text>
<text x="320.9" y="300.1">Fecha:</text>
<text x="333.4" y="300.1">12-Jun-2021</text>
<text x="351.4" y="300.1">Núm:</text>
<text x="361" y="300.1">0 de 4</text>
<text x="97.4" y="309.5">Comprobado</text>
<text x="131.9" y="309.5">SI</text>
<text x="320.9" y="307.8">Archivo:</text>
<text x="341.6" y="307.8">Diagrama Completo</text>
<text x="38.1" y="312.8">A</text>
<text x="113.5" y="312.8">B</text>
<text x="188.8" y="312.8">C</text>
<text x="264.2" y="312.8">D</text>
<text x="339.5" y="312.8">E</text>
</g>
<g font-size="2.2" fill="#808080">
<text x="63.5" y="35.1">2 x 2.08mm2 (AWG 14)</text>
<text x="63.5" y="96">2 x 2.08mm2 (AWG 14)</text>
</g>
</svg>
